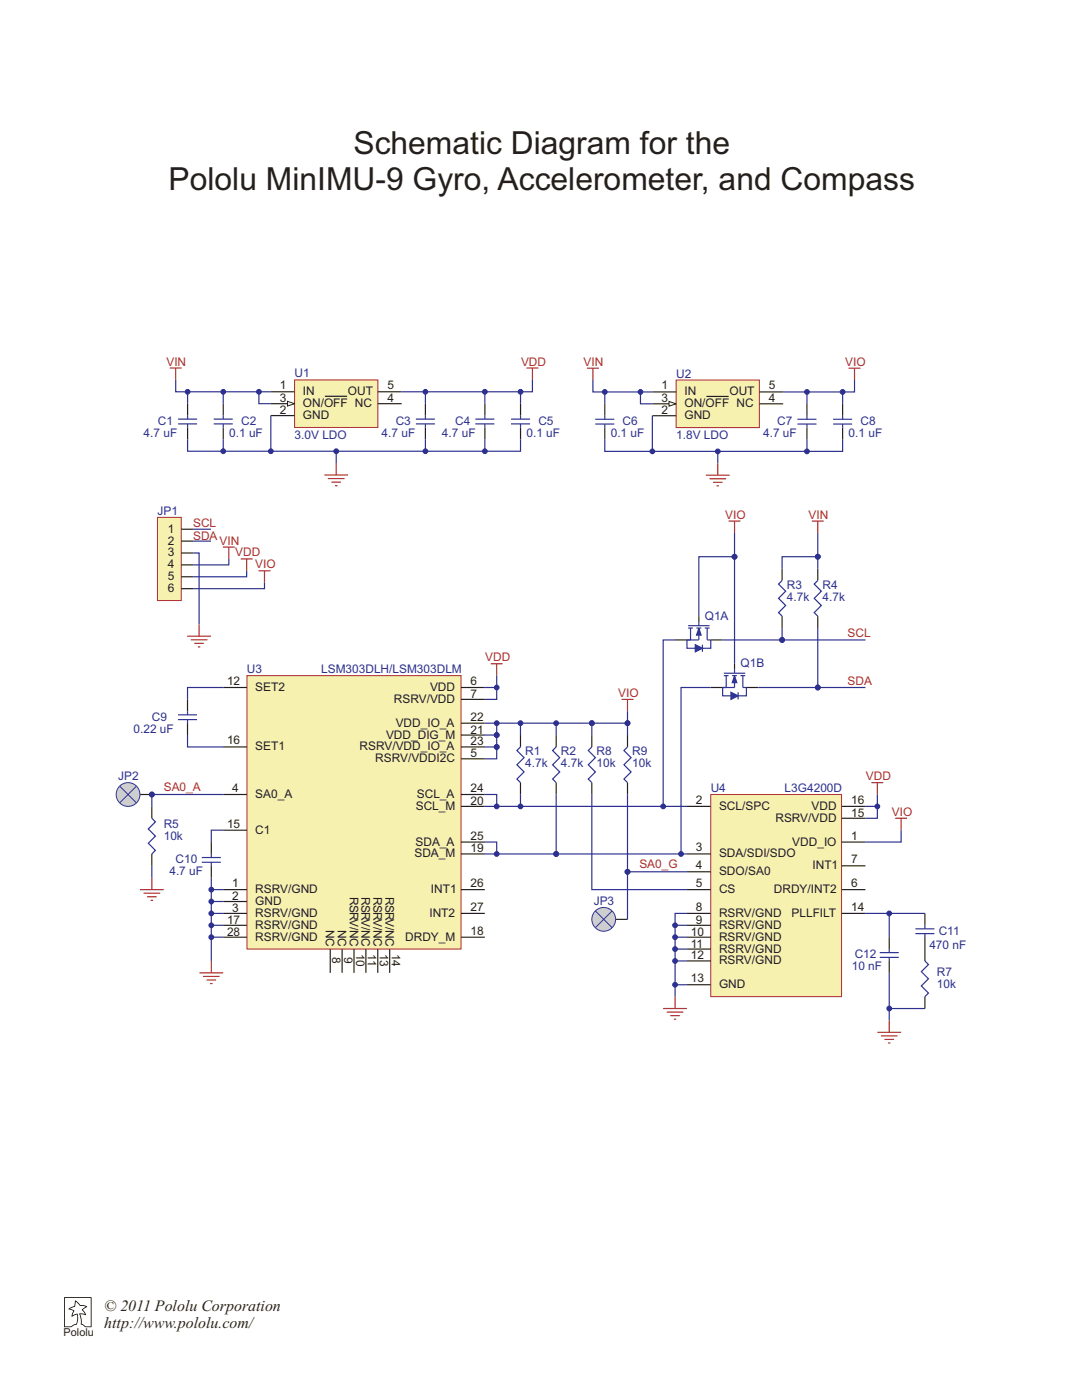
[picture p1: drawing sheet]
<svg xmlns="http://www.w3.org/2000/svg" width="216mm" height="279mm" viewBox="0 0 216 279" stroke-linecap="round" stroke-linejoin="round" font-family="sans-serif">
<path d="M139.4 123v1.2" fill="none" stroke="#231f20" stroke-width=".24"/>
<path d="M137.3 124.9h4.3M137.3 125.3h1M137.8 125.3v2.4M139 125.3h.9M139.4 124.2v.7M139.4 125.3v2.4M140.6 125.3h1M141.1 125.3v2.4h.7" fill="none" stroke="#2b3695" stroke-width=".24"/>
<path d="M139.4 125.3l.5 1.5h-.9z" fill="#2b3695"/>
<path d="M139.4 125.3l.5 1.5h-.9z" fill="none" stroke="#2b3695" stroke-width=".2"/>
<path d="M137.1 127.7h.7" fill="none" stroke="#2b3695" stroke-width=".24"/>
<path d="M138.7 128.7l1.5 .7-1.5 .7z" fill="#2b3695"/>
<path d="M138.7 128.7l1.5 .7-1.5 .7zM139.4 127.7h-2.3v1.7h1.6M140.2 128.7v1.4M141.8 127.7v1.7h-1.6M144.4 134.4h4.3M144.4 134.8h1M144.9 134.8v2.4M146.1 134.8h.9M146.6 133.6v.8M146.6 134.8v2.4M147.8 134.8h.9M148.2 134.8v2.4h.7" fill="none" stroke="#2b3695" stroke-width=".24"/>
<path d="M134.7 127.7h2.4M141.8 127.7h2.4M146.6 132.5v1.1" fill="none" stroke="#231f20" stroke-width=".24"/>
<path d="M146.6 134.8l.4 1.5h-.9z" fill="#2b3695"/>
<path d="M146.6 134.8l.4 1.5h-.9z" fill="none" stroke="#2b3695" stroke-width=".2"/>
<path d="M144.2 137.2h.7" fill="none" stroke="#2b3695" stroke-width=".24"/>
<path d="M145.9 138.2l1.4 .7-1.4 .7z" fill="#2b3695"/>
<path d="M145.9 138.2l1.4 .7-1.4 .7zM146.6 137.2h-2.4v1.7h1.7M147.3 138.2v1.4M148.9 137.2v1.7h-1.6" fill="none" stroke="#2b3695" stroke-width=".24"/>
<path d="M141.8 137.2h2.4M148.9 137.2h2.4" fill="none" stroke="#231f20" stroke-width=".24"/>
<path d="M49.3 134.8h42.7v54.6h-42.7z" fill-rule="evenodd" fill="#f7f1b0"/>
<path d="M49.3 134.8h42.7v54.6h-42.7z" fill="none" stroke="#ae2930" stroke-width=".2"/>
<g fill="none" stroke="#231f20" stroke-width=".24">
<path d="M44.5 137.2h4.8M92 137.2h4.7M92 139.6h4.7M44.5 158.6h4.8M44.5 149.1h4.8M92 158.6h4.7M92 151.4h4.7M92 149.1h4.7M92 146.7h4.7M92 144.3h4.7M103.9 146.7v2.4M103.9 156.2v2.4"/>
<path d="M42.2 168.1v2.3M42.2 172.8v2.4M44.5 177.5h4.8M44.5 179.9h4.8M44.5 165.7h4.8M92 177.5h4.7M92 170.4h4.7M92 160.9h4.7M92 168.1h4.7M44.5 182.3h4.8M44.5 184.7h4.8M44.5 187h4.8"/>
<path d="M65.9 189.4v4.8M68.3 189.4v4.8M70.6 189.4v4.8M73 189.4v4.8M75.4 189.4v4.8M77.8 189.4v4.8M92 182.3h4.7M92 187h4.7"/>
</g>
<path d="M103.9 149.1l-.8 .7 1.5 1.4-1.5 1.4 1.5 1.5-1.5 1.4 .8 .7M40.3 171.1h3.8M40.3 172.1h3.8M42.2 170.4v.7M42.2 172.1v.7" fill="none" stroke="#2b3695" stroke-width=".24"/>
<path d="M39.8 194.2h4.7M40.5 194.9h3.3M41.2 195.6h1.9M41.9 196.3h.5M42.2 191.8v2.4" fill="none" stroke="#ae2930" stroke-width=".24"/>
<path d="M42.2 175.2v16.6M42.2 177.5h2.3" fill="none" stroke="#2e3090" stroke-width=".24"/>
<circle cx="42.2" cy="177.5" r=".47" fill="#2e3090"/>
<circle cx="42.2" cy="177.5" r=".47" fill="none" stroke="#2e3090" stroke-width=".2"/>
<path d="M42.2 179.9h2.3" fill="none" stroke="#2e3090" stroke-width=".24"/>
<circle cx="42.2" cy="179.9" r=".47" fill="#2e3090"/>
<circle cx="42.2" cy="179.9" r=".47" fill="none" stroke="#2e3090" stroke-width=".2"/>
<path d="M42.2 182.3h2.3" fill="none" stroke="#2e3090" stroke-width=".24"/>
<circle cx="42.2" cy="182.3" r=".47" fill="#2e3090"/>
<circle cx="42.2" cy="182.3" r=".47" fill="none" stroke="#2e3090" stroke-width=".2"/>
<path d="M42.2 184.7h2.3" fill="none" stroke="#2e3090" stroke-width=".24"/>
<circle cx="42.2" cy="184.7" r=".47" fill="#2e3090"/>
<circle cx="42.2" cy="184.7" r=".47" fill="none" stroke="#2e3090" stroke-width=".2"/>
<path d="M42.2 187h2.3" fill="none" stroke="#2e3090" stroke-width=".24"/>
<circle cx="42.2" cy="187" r=".47" fill="#2e3090"/>
<circle cx="42.2" cy="187" r=".47" fill="none" stroke="#2e3090" stroke-width=".2"/>
<path d="M44.5 137.2h-7.1v2.4M96.7 137.2h2.4M99.1 134.8v4.8h-2.4M37.4 146.7v2.4h7.1M44.5 165.7h-2.3v2.4" fill="none" stroke="#2e3090" stroke-width=".24"/>
<path d="M37.4 139.6v2.4M37.4 144.3v2.4" fill="none" stroke="#231f20" stroke-width=".24"/>
<path d="M35.5 142.7h3.8M35.5 143.6h3.8M37.4 142v.7M37.4 143.6v.7" fill="none" stroke="#2b3695" stroke-width=".24"/>
<path d="M145.4 104h2.4M146.6 104v2.4M97.9 132.5h2.4M99.1 132.5v2.3" fill="none" stroke="#ae2930" stroke-width=".24"/>
<circle cx="99.1" cy="137.2" r=".47" fill="#2e3090"/>
<circle cx="99.1" cy="137.2" r=".47" fill="none" stroke="#2e3090" stroke-width=".2"/>
<path d="M99.1 144.3v2.4h-2.4" fill="none" stroke="#2e3090" stroke-width=".24"/>
<circle cx="99.1" cy="146.7" r=".47" fill="#2e3090"/>
<circle cx="99.1" cy="146.7" r=".47" fill="none" stroke="#2e3090" stroke-width=".2"/>
<circle cx="99.1" cy="144.3" r=".47" fill="#2e3090"/>
<circle cx="99.1" cy="144.3" r=".47" fill="none" stroke="#2e3090" stroke-width=".2"/>
<path d="M99.1 146.7v2.4h-2.4" fill="none" stroke="#2e3090" stroke-width=".24"/>
<circle cx="99.1" cy="149.1" r=".47" fill="#2e3090"/>
<circle cx="99.1" cy="149.1" r=".47" fill="none" stroke="#2e3090" stroke-width=".2"/>
<circle cx="99.1" cy="146.7" r=".47" fill="#2e3090"/>
<circle cx="99.1" cy="146.7" r=".47" fill="none" stroke="#2e3090" stroke-width=".2"/>
<path d="M99.1 149.1v2.3h-2.4" fill="none" stroke="#2e3090" stroke-width=".24"/>
<circle cx="99.1" cy="149.1" r=".47" fill="#2e3090"/>
<circle cx="99.1" cy="149.1" r=".47" fill="none" stroke="#2e3090" stroke-width=".2"/>
<path d="M96.7 158.6h2.4v2.3" fill="none" stroke="#2e3090" stroke-width=".24"/>
<circle cx="99.1" cy="160.9" r=".47" fill="#2e3090"/>
<circle cx="99.1" cy="160.9" r=".47" fill="none" stroke="#2e3090" stroke-width=".2"/>
<path d="M111 146.7v2.4M111 156.2v2.4" fill="none" stroke="#231f20" stroke-width=".24"/>
<path d="M111 149.1l-.7 .7 1.4 1.4-1.4 1.4 1.4 1.5-1.4 1.4 .7 .7" fill="none" stroke="#2b3695" stroke-width=".24"/>
<path d="M103.9 158.6v2.3" fill="none" stroke="#2e3090" stroke-width=".24"/>
<circle cx="103.9" cy="160.9" r=".47" fill="#2e3090"/>
<circle cx="103.9" cy="160.9" r=".47" fill="none" stroke="#2e3090" stroke-width=".2"/>
<path d="M111 158.6v11.8h-14.3" fill="none" stroke="#2e3090" stroke-width=".24"/>
<circle cx="111" cy="170.4" r=".47" fill="#2e3090"/>
<circle cx="111" cy="170.4" r=".47" fill="none" stroke="#2e3090" stroke-width=".2"/>
<path d="M103.9 144.3v2.4" fill="none" stroke="#2e3090" stroke-width=".24"/>
<circle cx="103.9" cy="144.3" r=".47" fill="#2e3090"/>
<circle cx="103.9" cy="144.3" r=".47" fill="none" stroke="#2e3090" stroke-width=".2"/>
<path d="M139.4 123v-11.9h7.2v21.4" fill="none" stroke="#2e3090" stroke-width=".24"/>
<circle cx="146.6" cy="111.1" r=".47" fill="#2e3090"/>
<circle cx="146.6" cy="111.1" r=".47" fill="none" stroke="#2e3090" stroke-width=".2"/>
<path d="M146.6 106.4v4.7" fill="none" stroke="#2e3090" stroke-width=".24"/>
<circle cx="146.6" cy="111.1" r=".47" fill="#2e3090"/>
<circle cx="146.6" cy="111.1" r=".47" fill="none" stroke="#2e3090" stroke-width=".2"/>
<path d="M156.1 113.5v2.4M163.2 113.5v2.4M156.1 123v2.3M163.2 123v2.3" fill="none" stroke="#231f20" stroke-width=".24"/>
<path d="M156.1 115.9l-.8 .7 1.5 1.4-1.5 1.4 1.5 1.4-1.5 1.5 .8 .7M163.2 115.9l-.7 .7 1.4 1.4-1.4 1.4 1.4 1.4-1.4 1.5 .7 .7" fill="none" stroke="#2b3695" stroke-width=".24"/>
<path d="M162 104h2.4M163.2 104v2.4" fill="none" stroke="#ae2930" stroke-width=".24"/>
<path d="M163.2 106.4v4.7h-7.1v2.4" fill="none" stroke="#2e3090" stroke-width=".24"/>
<circle cx="163.2" cy="111.1" r=".47" fill="#2e3090"/>
<circle cx="163.2" cy="111.1" r=".47" fill="none" stroke="#2e3090" stroke-width=".2"/>
<path d="M163.2 111.1v2.4" fill="none" stroke="#2e3090" stroke-width=".24"/>
<circle cx="163.2" cy="111.1" r=".47" fill="#2e3090"/>
<circle cx="163.2" cy="111.1" r=".47" fill="none" stroke="#2e3090" stroke-width=".2"/>
<path d="M156.1 125.3v2.4h-11.9" fill="none" stroke="#2e3090" stroke-width=".24"/>
<circle cx="156.1" cy="127.7" r=".47" fill="#2e3090"/>
<circle cx="156.1" cy="127.7" r=".47" fill="none" stroke="#2e3090" stroke-width=".2"/>
<path d="M163.2 125.3v11.9h-11.9" fill="none" stroke="#2e3090" stroke-width=".24"/>
<circle cx="163.2" cy="137.2" r=".47" fill="#2e3090"/>
<circle cx="163.2" cy="137.2" r=".47" fill="none" stroke="#2e3090" stroke-width=".2"/>
<path d="M156.1 127.7h16.6" fill="none" stroke="#2e3090" stroke-width=".24"/>
<circle cx="156.1" cy="127.7" r=".47" fill="#2e3090"/>
<circle cx="156.1" cy="127.7" r=".47" fill="none" stroke="#2e3090" stroke-width=".2"/>
<path d="M163.2 137.2h9.5" fill="none" stroke="#2e3090" stroke-width=".24"/>
<circle cx="163.2" cy="137.2" r=".47" fill="#2e3090"/>
<circle cx="163.2" cy="137.2" r=".47" fill="none" stroke="#2e3090" stroke-width=".2"/>
<path d="M96.7 168.1h2.4v2.3" fill="none" stroke="#2e3090" stroke-width=".24"/>
<circle cx="99.1" cy="170.4" r=".47" fill="#2e3090"/>
<circle cx="99.1" cy="170.4" r=".47" fill="none" stroke="#2e3090" stroke-width=".2"/>
<path d="M30.3 160.9v2.4M30.3 170.4v2.4" fill="none" stroke="#231f20" stroke-width=".24"/>
<path d="M30.3 163.3l.7 .7-1.4 1.4 1.4 1.5-1.4 1.4 1.4 1.4-.7 .7" fill="none" stroke="#2b3695" stroke-width=".24"/>
<path d="M27.9 177.5h4.8M28.6 178.3h3.4M29.4 179h1.8M30.1 179.7h.4M30.3 175.2v2.3" fill="none" stroke="#ae2930" stroke-width=".24"/>
<path d="M44.5 158.6h-14.2v2.3M30.3 172.8v2.4" fill="none" stroke="#2e3090" stroke-width=".24"/>
<circle cx="30.3" cy="158.6" r=".47" fill="#2e3090"/>
<circle cx="30.3" cy="158.6" r=".47" fill="none" stroke="#2e3090" stroke-width=".2"/>
<path d="M134.9 75.8h16.6v9.5h-16.6z" fill-rule="evenodd" fill="#f7f1b0"/>
<path d="M134.9 75.8h16.6v9.5h-16.6z" fill="none" stroke="#ae2930" stroke-width=".2"/>
<path d="M130.2 78.2h4.7M130.2 80.6h4.7" fill="none" stroke="#231f20" stroke-width=".24"/>
<path d="M133.5 80.1l1.4 .5-1.4 .5z" fill="#f9f6e5"/>
<path d="M133.5 80.1l1.4 .5-1.4 .5z" fill="none" stroke="#231f20" stroke-width=".2"/>
<path d="M141 79.1h4.4" fill="none" stroke="#231f20" stroke-width=".41"/>
<path d="M151.5 78.2h4.8M120.7 80.6v2.4M120.7 85.3v2.4M130.2 83h4.7M151.5 80.6h4.8M161 80.6v2.4M161 85.3v2.4M168.1 80.6v2.4M168.1 85.3v2.4" fill="none" stroke="#231f20" stroke-width=".24"/>
<path d="M118.8 83.7h3.8M118.8 84.6h3.8M120.7 83v.7M120.7 84.6v.7M159.1 83.7h3.8M159.1 84.6h3.8M161 83v.7M161 84.6v.7M166.2 83.7h3.8M166.2 84.6h3.8M168.1 83v.7M168.1 84.6v.7" fill="none" stroke="#2b3695" stroke-width=".24"/>
<path d="M117.1 73.5h2.4M118.3 73.5v2.3M169.3 73.5h2.4M170.5 73.5v2.3" fill="none" stroke="#ae2930" stroke-width=".24"/>
<path d="M118.3 75.8v2.4h11.9M127.8 78.2v2.4h2.4" fill="none" stroke="#2e3090" stroke-width=".24"/>
<circle cx="127.8" cy="78.2" r=".47" fill="#2e3090"/>
<circle cx="127.8" cy="78.2" r=".47" fill="none" stroke="#2e3090" stroke-width=".2"/>
<path d="M120.7 78.2v2.4" fill="none" stroke="#2e3090" stroke-width=".24"/>
<circle cx="120.7" cy="78.2" r=".47" fill="#2e3090"/>
<circle cx="120.7" cy="78.2" r=".47" fill="none" stroke="#2e3090" stroke-width=".2"/>
<path d="M140.8 94.8h4.8M141.6 95.5h3.3M142.3 96.3h1.9M143 97h.5M143.2 92.5v2.3" fill="none" stroke="#ae2930" stroke-width=".24"/>
<path d="M120.7 87.7v2.4h47.4v-2.4M143.2 90.1v2.4" fill="none" stroke="#2e3090" stroke-width=".24"/>
<circle cx="143.2" cy="90.1" r=".47" fill="#2e3090"/>
<circle cx="143.2" cy="90.1" r=".47" fill="none" stroke="#2e3090" stroke-width=".2"/>
<path d="M161 87.7v2.4" fill="none" stroke="#2e3090" stroke-width=".24"/>
<circle cx="161" cy="90.1" r=".47" fill="#2e3090"/>
<circle cx="161" cy="90.1" r=".47" fill="none" stroke="#2e3090" stroke-width=".2"/>
<path d="M168.1 78.2v2.4" fill="none" stroke="#2e3090" stroke-width=".24"/>
<circle cx="168.1" cy="78.2" r=".47" fill="#2e3090"/>
<circle cx="168.1" cy="78.2" r=".47" fill="none" stroke="#2e3090" stroke-width=".2"/>
<path d="M161 78.2v2.4M170.5 75.8v2.4h-14.2" fill="none" stroke="#2e3090" stroke-width=".24"/>
<circle cx="161" cy="78.2" r=".47" fill="#2e3090"/>
<circle cx="161" cy="78.2" r=".47" fill="none" stroke="#2e3090" stroke-width=".2"/>
<path d="M130.2 83v7.1" fill="none" stroke="#2e3090" stroke-width=".24"/>
<circle cx="130.2" cy="90.1" r=".47" fill="#2e3090"/>
<circle cx="130.2" cy="90.1" r=".47" fill="none" stroke="#2e3090" stroke-width=".2"/>
<path d="M173.9 156.2h2.3M175.1 156.2v2.4" fill="none" stroke="#ae2930" stroke-width=".24"/>
<path d="M175.1 158.6v4.7h-2.4M172.7 160.9h2.4" fill="none" stroke="#2e3090" stroke-width=".24"/>
<circle cx="175.1" cy="160.9" r=".47" fill="#2e3090"/>
<circle cx="175.1" cy="160.9" r=".47" fill="none" stroke="#2e3090" stroke-width=".2"/>
<path d="M134.7 198.9v2.4M132.3 201.3h4.8M133 202h3.4M133.8 202.7h1.9M134.5 203.4h.4" fill="none" stroke="#ae2930" stroke-width=".24"/>
<path d="M134.7 184.7h2.4M137.1 182.3h-2.4v16.6" fill="none" stroke="#2e3090" stroke-width=".24"/>
<circle cx="134.7" cy="184.7" r=".47" fill="#2e3090"/>
<circle cx="134.7" cy="184.7" r=".47" fill="none" stroke="#2e3090" stroke-width=".2"/>
<path d="M134.7 187h2.4" fill="none" stroke="#2e3090" stroke-width=".24"/>
<circle cx="134.7" cy="187" r=".47" fill="#2e3090"/>
<circle cx="134.7" cy="187" r=".47" fill="none" stroke="#2e3090" stroke-width=".2"/>
<path d="M134.7 189.4h2.4" fill="none" stroke="#2e3090" stroke-width=".24"/>
<circle cx="134.7" cy="189.4" r=".47" fill="#2e3090"/>
<circle cx="134.7" cy="189.4" r=".47" fill="none" stroke="#2e3090" stroke-width=".2"/>
<path d="M134.7 191.8h2.4" fill="none" stroke="#2e3090" stroke-width=".24"/>
<circle cx="134.7" cy="191.8" r=".47" fill="#2e3090"/>
<circle cx="134.7" cy="191.8" r=".47" fill="none" stroke="#2e3090" stroke-width=".2"/>
<path d="M134.7 196.5h2.4" fill="none" stroke="#2e3090" stroke-width=".24"/>
<circle cx="134.7" cy="196.5" r=".47" fill="#2e3090"/>
<circle cx="134.7" cy="196.5" r=".47" fill="none" stroke="#2e3090" stroke-width=".2"/>
<path d="M177.4 187v2.4M177.4 191.8v2.4M184.6 182.3v2.4M184.6 187v4.8M184.6 198.9v2.4" fill="none" stroke="#231f20" stroke-width=".24"/>
<path d="M175.5 190.1h3.8M175.5 191.1h3.8M177.4 189.4v.7M177.4 191.1v.7M182.7 185.4h3.8M182.7 186.3h3.8M184.6 191.8l.7 .7-1.5 1.4 1.5 1.4-1.5 1.5 1.5 1.4-.7 .7M184.6 184.7v.7M184.6 186.3v.7" fill="none" stroke="#2b3695" stroke-width=".24"/>
<path d="M175.1 206h4.7M175.8 206.7h3.3M176.5 207.4h1.9M177.2 208.2h.5M177.4 203.6v2.4" fill="none" stroke="#ae2930" stroke-width=".24"/>
<path d="M172.7 182.3h11.9M177.4 182.3v4.7" fill="none" stroke="#2e3090" stroke-width=".24"/>
<circle cx="177.4" cy="182.3" r=".47" fill="#2e3090"/>
<circle cx="177.4" cy="182.3" r=".47" fill="none" stroke="#2e3090" stroke-width=".2"/>
<path d="M177.4 194.2v9.4M177.4 201.3h7.2" fill="none" stroke="#2e3090" stroke-width=".24"/>
<circle cx="177.4" cy="201.3" r=".47" fill="#2e3090"/>
<circle cx="177.4" cy="201.3" r=".47" fill="none" stroke="#2e3090" stroke-width=".2"/>
<path d="M141.8 158.6h26.1v40.3h-26.1z" fill-rule="evenodd" fill="#f7f1b0"/>
<path d="M141.8 158.6h26.1v40.3h-26.1z" fill="none" stroke="#ae2930" stroke-width=".2"/>
<g fill="none" stroke="#231f20" stroke-width=".24">
<path d="M137.1 160.9h4.7M137.1 170.4h4.7M137.1 174h4.7M137.1 177.5h4.7M167.9 168.1h4.8M167.9 160.9h4.8M167.9 177.5h4.8M167.9 172.8h4.8M167.9 163.3h4.8M137.1 182.3h4.7M137.1 184.7h4.7M137.1 187h4.7"/>
<path d="M137.1 189.4h4.7M137.1 191.8h4.7M137.1 196.5h4.7M167.9 182.3h4.8"/>
</g>
<path d="M111 170.4h26.1" fill="none" stroke="#2e3090" stroke-width=".24"/>
<circle cx="111" cy="170.4" r=".47" fill="#2e3090"/>
<circle cx="111" cy="170.4" r=".47" fill="none" stroke="#2e3090" stroke-width=".2"/>
<path d="M96.7 144.3h21.4v2.4M96.7 160.9h40.4" fill="none" stroke="#2e3090" stroke-width=".24"/>
<path d="M118.1 146.7v2.4M118.1 156.2v2.4" fill="none" stroke="#231f20" stroke-width=".24"/>
<path d="M118.1 149.1l-.7 .7 1.4 1.4-1.4 1.4 1.4 1.5-1.4 1.4 .7 .7" fill="none" stroke="#2b3695" stroke-width=".24"/>
<circle cx="118.1" cy="144.3" r=".47" fill="#2e3090"/>
<circle cx="118.1" cy="144.3" r=".47" fill="none" stroke="#2e3090" stroke-width=".2"/>
<path d="M141.8 137.2h-5.9v33.2M118.1 158.6v18.9h19" fill="none" stroke="#2e3090" stroke-width=".24"/>
<circle cx="135.9" cy="170.4" r=".47" fill="#2e3090"/>
<circle cx="135.9" cy="170.4" r=".47" fill="none" stroke="#2e3090" stroke-width=".2"/>
<path d="M134.7 127.7h-2.4v33.2" fill="none" stroke="#2e3090" stroke-width=".24"/>
<circle cx="132.3" cy="160.9" r=".47" fill="#2e3090"/>
<circle cx="132.3" cy="160.9" r=".47" fill="none" stroke="#2e3090" stroke-width=".2"/>
<path d="M124 139.6h2.4M125.2 139.6v2.4M178.6 163.3h2.4M179.8 163.3v2.4" fill="none" stroke="#ae2930" stroke-width=".24"/>
<path d="M111 144.3v2.4M179.8 165.7v2.4h-7.1" fill="none" stroke="#2e3090" stroke-width=".24"/>
<circle cx="111" cy="144.3" r=".47" fill="#2e3090"/>
<circle cx="111" cy="144.3" r=".47" fill="none" stroke="#2e3090" stroke-width=".2"/>
<path d="M125.2 146.7v2.4M125.2 156.2v2.4" fill="none" stroke="#231f20" stroke-width=".24"/>
<path d="M125.2 149.1l-.7 .7 1.4 1.4-1.4 1.4 1.4 1.5-1.4 1.4 .7 .7" fill="none" stroke="#2b3695" stroke-width=".24"/>
<path d="M118.1 144.3h7.1v2.4" fill="none" stroke="#2e3090" stroke-width=".24"/>
<circle cx="118.1" cy="144.3" r=".47" fill="#2e3090"/>
<circle cx="118.1" cy="144.3" r=".47" fill="none" stroke="#2e3090" stroke-width=".2"/>
<circle cx="125.2" cy="144.3" r=".47" fill="#2e3090"/>
<circle cx="125.2" cy="144.3" r=".47" fill="none" stroke="#2e3090" stroke-width=".2"/>
<path d="M125.2 158.6v15.4h11.9" fill="none" stroke="#2e3090" stroke-width=".24"/>
<circle cx="125.2" cy="174" r=".47" fill="#2e3090"/>
<circle cx="125.2" cy="174" r=".47" fill="none" stroke="#2e3090" stroke-width=".2"/>
<path d="M125.2 142v2.3" fill="none" stroke="#2e3090" stroke-width=".24"/>
<circle cx="125.2" cy="144.3" r=".47" fill="#2e3090"/>
<circle cx="125.2" cy="144.3" r=".47" fill="none" stroke="#2e3090" stroke-width=".2"/>
<path d="M122.8 183.5h2.4" fill="none" stroke="#231f20" stroke-width=".24"/>
<circle cx="120.5" cy="183.5" r="2.37" fill="#cecece"/>
<g fill="none" stroke="#2b3695" stroke-width=".2">
<path d="M118.8 181.8l3.3 3.3M122.1 181.8l-3.3 3.3"/>
<circle cx="120.5" cy="183.5" r="2.37"/>
</g>
<path d="M27.9 158.6h2.4" fill="none" stroke="#231f20" stroke-width=".24"/>
<circle cx="25.6" cy="158.6" r="2.37" fill="#cecece"/>
<g fill="none" stroke="#2b3695" stroke-width=".2">
<path d="M23.9 156.9l3.3 3.3M27.2 156.9l-3.3 3.3"/>
<circle cx="25.6" cy="158.6" r="2.37"/>
</g>
<circle cx="30.3" cy="158.6" r=".47" fill="#2e3090"/>
<circle cx="30.3" cy="158.6" r=".47" fill="none" stroke="#2e3090" stroke-width=".2"/>
<path d="M125.2 174v9.5" fill="none" stroke="#2e3090" stroke-width=".24"/>
<circle cx="125.2" cy="174" r=".47" fill="#2e3090"/>
<circle cx="125.2" cy="174" r=".47" fill="none" stroke="#2e3090" stroke-width=".2"/>
<path d="M44.5 109.2h2.3M45.7 109.2v2.3M48 111.5h2.4M49.2 111.5v2.4M51.6 113.9h2.4M52.8 113.9v2.4M37.4 127h4.7M38.1 127.7h3.3M38.8 128.4h1.9M39.5 129.1h.5M39.7 124.6v2.4" fill="none" stroke="#ae2930" stroke-width=".24"/>
<path d="M38.5 105.6h3.6M38.5 108h3.6" fill="none" stroke="#2e3090" stroke-width=".24"/>
<path d="M31.4 103.2h4.8v16.7h-4.8z" fill-rule="evenodd" fill="#f7f1b0"/>
<path d="M31.4 103.2h4.8v16.7h-4.8z" fill="none" stroke="#ae2930" stroke-width=".2"/>
<path d="M36.2 105.6h2.3M36.2 108h2.3M36.2 112.7h2.3M36.2 110.4h2.3M36.2 115.1h2.3M36.2 117.5h2.3" fill="none" stroke="#231f20" stroke-width=".24"/>
<path d="M38.5 110.4h1.2v14.2M45.7 111.5v1.2h-7.2M49.2 113.9v1.2h-10.7M52.8 116.3v1.2h-14.3" fill="none" stroke="#2e3090" stroke-width=".24"/>
<path d="M58.8 75.8h16.6v9.5h-16.6z" fill-rule="evenodd" fill="#f7f1b0"/>
<path d="M58.8 75.8h16.6v9.5h-16.6z" fill="none" stroke="#ae2930" stroke-width=".2"/>
<path d="M54 78.2h4.8M54 80.6h4.8" fill="none" stroke="#231f20" stroke-width=".24"/>
<path d="M57.4 80.1l1.4 .5-1.4 .4z" fill="#f9f6e5"/>
<path d="M57.4 80.1l1.4 .5-1.4 .4z" fill="none" stroke="#231f20" stroke-width=".2"/>
<g fill="none" stroke="#231f20" stroke-width=".24">
<path d="M75.4 78.2h4.7M37.4 80.6v2.3M37.4 85.3v2.4M44.5 80.6v2.3M44.5 85.3v2.4M54 82.9h4.8M75.4 80.6h4.7M84.9 80.6v2.3M84.9 85.3v2.4M96.7 80.6v2.3M96.7 85.3v2.4M103.9 80.6v2.3"/>
<path d="M103.9 85.3v2.4"/>
</g>
<g fill="none" stroke="#2b3695" stroke-width=".24">
<path d="M35.5 83.6h3.8M35.5 84.6h3.8M37.4 82.9v.7M37.4 84.6v.7M42.6 83.6h3.8M42.6 84.6h3.8M44.5 82.9v.7M44.5 84.6v.7M83 83.6h3.8M83 84.6h3.8M84.9 82.9v.7M84.9 84.6v.7"/>
<path d="M94.9 83.6h3.7M94.9 84.6h3.7M96.7 82.9v.7M96.7 84.6v.7M102 83.6h3.8M102 84.6h3.8M103.9 82.9v.7M103.9 84.6v.7"/>
</g>
<path d="M33.9 73.4h2.3M35.1 73.4v2.4M105.1 73.4h2.3M106.2 73.4v2.4" fill="none" stroke="#ae2930" stroke-width=".24"/>
<path d="M35.1 75.8v2.4h18.9M51.7 78.2v2.4h2.3" fill="none" stroke="#2e3090" stroke-width=".24"/>
<circle cx="51.7" cy="78.2" r=".47" fill="#2e3090"/>
<circle cx="51.7" cy="78.2" r=".47" fill="none" stroke="#2e3090" stroke-width=".2"/>
<path d="M37.4 78.2v2.4" fill="none" stroke="#2e3090" stroke-width=".24"/>
<circle cx="37.4" cy="78.2" r=".47" fill="#2e3090"/>
<circle cx="37.4" cy="78.2" r=".47" fill="none" stroke="#2e3090" stroke-width=".2"/>
<path d="M44.5 78.2v2.4" fill="none" stroke="#2e3090" stroke-width=".24"/>
<circle cx="44.5" cy="78.2" r=".47" fill="#2e3090"/>
<circle cx="44.5" cy="78.2" r=".47" fill="none" stroke="#2e3090" stroke-width=".2"/>
<path d="M64.7 94.8h4.8M65.4 95.5h3.3M66.1 96.2h1.9M66.9 96.9h.4M67.1 92.4v2.4" fill="none" stroke="#ae2930" stroke-width=".24"/>
<path d="M37.4 87.7v2.4h66.5v-2.4M67.1 90.1v2.3" fill="none" stroke="#2e3090" stroke-width=".24"/>
<circle cx="67.1" cy="90.1" r=".47" fill="#2e3090"/>
<circle cx="67.1" cy="90.1" r=".47" fill="none" stroke="#2e3090" stroke-width=".2"/>
<path d="M44.5 87.7v2.4" fill="none" stroke="#2e3090" stroke-width=".24"/>
<circle cx="44.5" cy="90.1" r=".47" fill="#2e3090"/>
<circle cx="44.5" cy="90.1" r=".47" fill="none" stroke="#2e3090" stroke-width=".2"/>
<path d="M84.9 87.7v2.4" fill="none" stroke="#2e3090" stroke-width=".24"/>
<circle cx="84.9" cy="90.1" r=".47" fill="#2e3090"/>
<circle cx="84.9" cy="90.1" r=".47" fill="none" stroke="#2e3090" stroke-width=".2"/>
<path d="M96.7 87.7v2.4" fill="none" stroke="#2e3090" stroke-width=".24"/>
<circle cx="96.7" cy="90.1" r=".47" fill="#2e3090"/>
<circle cx="96.7" cy="90.1" r=".47" fill="none" stroke="#2e3090" stroke-width=".2"/>
<path d="M96.7 78.2v2.4" fill="none" stroke="#2e3090" stroke-width=".24"/>
<circle cx="96.7" cy="78.2" r=".47" fill="#2e3090"/>
<circle cx="96.7" cy="78.2" r=".47" fill="none" stroke="#2e3090" stroke-width=".2"/>
<path d="M103.9 78.2v2.4" fill="none" stroke="#2e3090" stroke-width=".24"/>
<circle cx="103.9" cy="78.2" r=".47" fill="#2e3090"/>
<circle cx="103.9" cy="78.2" r=".47" fill="none" stroke="#2e3090" stroke-width=".2"/>
<path d="M84.9 78.2v2.4M106.2 75.8v2.4h-26.1" fill="none" stroke="#2e3090" stroke-width=".24"/>
<circle cx="84.9" cy="78.2" r=".47" fill="#2e3090"/>
<circle cx="84.9" cy="78.2" r=".47" fill="none" stroke="#2e3090" stroke-width=".2"/>
<path d="M54 82.9v7.2" fill="none" stroke="#2e3090" stroke-width=".24"/>
<circle cx="54" cy="90.1" r=".47" fill="#2e3090"/>
<circle cx="54" cy="90.1" r=".47" fill="none" stroke="#2e3090" stroke-width=".2"/>
<path d="M64.8 79.1h4.5" fill="none" stroke="#231f20" stroke-width=".41"/>
<path d="M12.9 259v5.7h1.2l.4-.3a1.06 1.06 0 0 0 .9-1.3l-.1-.8-1 .5 .1-.5 .2-.7-.9-.3 .6-.5a.76 .76 0 0 0 .6-1l.1-.3 .3 .2a1.77 1.77 0 0 0 1.6 .8l.5 .3-.9 .6 .5 .6 .1 .5-1.1-.2 .3 1v.9l.9 .5h.9v-5.7zM12.8 258.9h5.4v6l-1.2-.1-.9-.5v-1l-.3-1.1 .1-.1 1 .2-.6-.9 .8-.6-.4-.2a.88 .88 0 0 1-1.2-.5l-.4-.4v.2a.78 .78 0 0 1-.6 1l-.5 .3 .8 .4-.4 1 1-.4a2.42 2.42 0 0 1-.1 2.2l-1.2 .5-1.3-.1z" fill="#000"/>
<g font-size="6.3" fill="#231f20">
<text x="70.5" y="30.8">Schematic Diagram for the</text>
<text x="33.6" y="37.9">Pololu MinIMU-9 Gyro, Accelerometer, and Compass</text>
</g>
<g font-size="3.2" fill="#231f20">
<text x="20.8" y="261.6">© 2011 Pololu Corporation</text>
<text x="20.8" y="265.1">http://www.pololu.com/</text>
</g>
<g font-size="2.4" fill="#ae2930">
<text x="33.2" y="72.9">VIN</text>
<text x="104" y="72.9">VDD</text>
<text x="116.5" y="73">VIN</text>
<text x="168.7" y="73">VIO</text>
<text x="38.5" y="105.1">SCL</text>
<text x="38.5" y="107.7">SDA</text>
<text x="144.7" y="103.5">VIO</text>
<text x="161.3" y="103.5">VIN</text>
<text x="43.8" y="108.7">VIN</text>
<text x="46.9" y="111.1">VDD</text>
<text x="50.9" y="113.4">VIO</text>
<text x="96.8" y="132">VDD</text>
<text x="169.1" y="127.2">SCL</text>
<text x="169.1" y="136.7">SDA</text>
<text x="123.4" y="139.1">VIO</text>
<text x="172.8" y="155.7">VDD</text>
<text x="32.7" y="157.9">SA0_A</text>
<text x="178" y="162.8">VIO</text>
<text x="127.6" y="173.3">SA0_G</text>
</g>
<g font-size="2.4" fill="#231f20">
<text x="55.8" y="77.7">1</text>
<text x="77.3" y="77.7">5</text>
<text x="132" y="77.7">1</text>
<text x="153.4" y="77.7">5</text>
<text x="55.8" y="82.6">2</text>
<text x="55.8" y="80.3">3</text>
<text x="60.4" y="78.9">IN</text>
<text x="60.4" y="83.6">GND</text>
<text x="60.4" y="81.3">ON/OFF NC</text>
<text x="69.4" y="78.9">OUT</text>
<text x="77.3" y="80.3">4</text>
<text x="132" y="80.3">3</text>
<text x="132" y="82.7">2</text>
<text x="136.6" y="78.9">IN</text>
<text x="136.6" y="81.3">ON/OFF NC</text>
<text x="136.6" y="83.7">GND</text>
<text x="145.5" y="78.9">OUT</text>
<text x="153.4" y="80.3">4</text>
<text x="33.5" y="106.3">1</text>
<text x="33.5" y="108.7">2</text>
<text x="33.5" y="113.4">4</text>
<text x="33.5" y="111.1">3</text>
<text x="33.5" y="115.8">5</text>
<text x="33.5" y="118.2">6</text>
<text x="45.3" y="136.7">12</text>
<text x="50.9" y="137.9">SET2</text>
<text x="85.8" y="137.9">VDD</text>
<text x="93.9" y="136.7">6</text>
<text x="78.6" y="140.3">RSRV/VDD</text>
<text x="93.9" y="139.3">7</text>
<text x="93.9" y="143.8">22</text>
<text x="45.3" y="148.6">16</text>
<text x="50.9" y="149.8">SET1</text>
<text x="71.7" y="149.8">RSRV/VDD_IO_A</text>
<text x="77" y="147.4">VDD_DIG_M</text>
<text x="79" y="145">VDD_IO_A</text>
<text x="93.9" y="146.4">21</text>
<text x="93.9" y="148.8">23</text>
<text x="74.9" y="152.1">RSRV/VDDI2C</text>
<text x="93.9" y="151.1">5</text>
<text x="46.3" y="158.1">4</text>
<text x="50.9" y="159.2">SA0_A</text>
<text x="83" y="161.6">SCL_M</text>
<text x="83.2" y="159.2">SCL_A</text>
<text x="93.9" y="160.6">20</text>
<text x="93.9" y="158.1">24</text>
<text x="138.9" y="160.4">2</text>
<text x="143.5" y="161.6">SCL/SPC</text>
<text x="161.9" y="161.6">VDD</text>
<text x="169.8" y="160.4">16</text>
<text x="45.3" y="165.2">15</text>
<text x="50.9" y="166.4">C1</text>
<text x="93.9" y="167.6">25</text>
<text x="154.7" y="164">RSRV/VDD</text>
<text x="169.8" y="167.6">1</text>
<text x="169.8" y="163">15</text>
<text x="82.7" y="171.1">SDA_M</text>
<text x="82.9" y="168.7">SDA_A</text>
<text x="93.9" y="170.1">19</text>
<text x="138.9" y="169.9">3</text>
<text x="138.9" y="173.5">4</text>
<text x="143.5" y="171.1">SDA/SDI/SDO</text>
<text x="158.1" y="168.7">VDD_IO</text>
<text x="162.1" y="173.5">INT1</text>
<text x="169.8" y="172.3">7</text>
<text x="46.3" y="177">1</text>
<text x="46.3" y="179.6">2</text>
<text x="50.9" y="178.2">RSRV/GND</text>
<text x="69.8" y="179" transform="rotate(90 69.8 179)">RSRV/NC</text>
<text x="72.2" y="179" transform="rotate(90 72.2 179)">RSRV/NC</text>
<text x="74.5" y="179" transform="rotate(90 74.5 179)">RSRV/NC</text>
<text x="76.9" y="179" transform="rotate(90 76.9 179)">RSRV/NC</text>
<text x="86" y="178.2">INT1</text>
<text x="93.9" y="177">26</text>
<text x="138.9" y="177">5</text>
<text x="143.5" y="174.7">SDO/SA0</text>
<text x="143.5" y="178.2">CS</text>
<text x="154.4" y="178.2">DRDY/INT2</text>
<text x="169.8" y="177">6</text>
<text x="45.3" y="184.4">17</text>
<text x="46.3" y="182">3</text>
<text x="50.9" y="180.6">GND</text>
<text x="50.9" y="183">RSRV/GND</text>
<text x="50.9" y="185.4">RSRV/GND</text>
<text x="65" y="185.6" transform="rotate(90 65 185.6)">NC</text>
<text x="67.4" y="185.6" transform="rotate(90 67.4 185.6)">NC</text>
<text x="85.7" y="183">INT2</text>
<text x="93.9" y="181.8">27</text>
<text x="138.9" y="181.8">8</text>
<text x="138.9" y="184.4">9</text>
<text x="143.5" y="183">RSRV/GND</text>
<text x="143.5" y="185.4">RSRV/GND</text>
<text x="157.9" y="183">PLLFILT</text>
<text x="169.8" y="181.8">14</text>
<text x="45.3" y="186.7">28</text>
<text x="50.9" y="187.7">RSRV/GND</text>
<text x="66.3" y="191" transform="rotate(90 66.3 191)">8</text>
<text x="68.7" y="191" transform="rotate(90 68.7 191)">9</text>
<text x="71.1" y="190.4" transform="rotate(90 71.1 190.4)">10</text>
<text x="73.4" y="190.4" transform="rotate(90 73.4 190.4)">11</text>
<text x="75.8" y="190.4" transform="rotate(90 75.8 190.4)">13</text>
<text x="78.2" y="190.4" transform="rotate(90 78.2 190.4)">14</text>
<text x="80.9" y="187.7">DRDY_M</text>
<text x="93.9" y="186.5">18</text>
<text x="137.8" y="186.7">10</text>
<text x="137.8" y="189.1">11</text>
<text x="137.8" y="191.5">12</text>
<text x="143.5" y="187.7">RSRV/GND</text>
<text x="143.5" y="190.1">RSRV/GND</text>
<text x="137.8" y="196">13</text>
<text x="143.5" y="192.5">RSRV/GND</text>
<text x="143.5" y="197.2">GND</text>
</g>
<g font-size="2.4" fill="#2e3090">
<text x="58.8" y="75.3">U1</text>
<text x="134.9" y="75.3">U2</text>
<text x="28.7" y="87.2">4.7 uF</text>
<text x="31.5" y="84.8">C1</text>
<text x="45.7" y="87.2">0.1 uF</text>
<text x="48.1" y="84.8">C2</text>
<text x="58.8" y="87.6">3.0V LDO</text>
<text x="76.1" y="87.2">4.7 uF</text>
<text x="79" y="84.8">C3</text>
<text x="88.2" y="87.2">4.7 uF</text>
<text x="90.8" y="84.8">C4</text>
<text x="105.1" y="87.2">0.1 uF</text>
<text x="107.4" y="84.8">C5</text>
<text x="121.9" y="87.2">0.1 uF</text>
<text x="124.2" y="84.8">C6</text>
<text x="134.9" y="87.6">1.8V LDO</text>
<text x="152.3" y="87.2">4.7 uF</text>
<text x="155.1" y="84.8">C7</text>
<text x="169.3" y="87.2">0.1 uF</text>
<text x="171.7" y="84.8">C8</text>
<text x="31.4" y="102.7">JP1</text>
<text x="157" y="119.9">4.7k</text>
<text x="157" y="117.5">R3</text>
<text x="164.1" y="119.9">4.7k</text>
<text x="164.1" y="117.5">R4</text>
<text x="140.6" y="123.7">Q1A</text>
<text x="49.3" y="134.3">U3</text>
<text x="64.1" y="134.3">LSM303DLH/LSM303DLM</text>
<text x="147.8" y="133.1">Q1B</text>
<text x="30.3" y="143.8">C9</text>
<text x="26.6" y="146.2">0.22 uF</text>
<text x="23.6" y="155.7">JP2</text>
<text x="104.8" y="153.1">4.7k</text>
<text x="104.8" y="150.7">R1</text>
<text x="111.9" y="153.1">4.7k</text>
<text x="111.9" y="150.7">R2</text>
<text x="119" y="153.1">10k</text>
<text x="119" y="150.7">R8</text>
<text x="126.2" y="153.1">10k</text>
<text x="126.2" y="150.7">R9</text>
<text x="141.8" y="158.1">U4</text>
<text x="156.6" y="158.1">L3G4200D</text>
<text x="32.7" y="167.6">10k</text>
<text x="32.7" y="165.2">R5</text>
<text x="35" y="172.3">C10</text>
<text x="33.8" y="174.7">4.7 uF</text>
<text x="118.5" y="180.6">JP3</text>
<text x="170.5" y="191.3">C12</text>
<text x="185.4" y="189.3">470 nF</text>
<text x="187.3" y="186.7">C11</text>
<text x="170" y="193.7">10 nF</text>
<text x="186.9" y="197.2">10k</text>
<text x="186.9" y="194.8">R7</text>
</g>
<text font-size="2.2" fill="#231f20" x="12.7" y="266.7">Pololu</text>
</svg>
